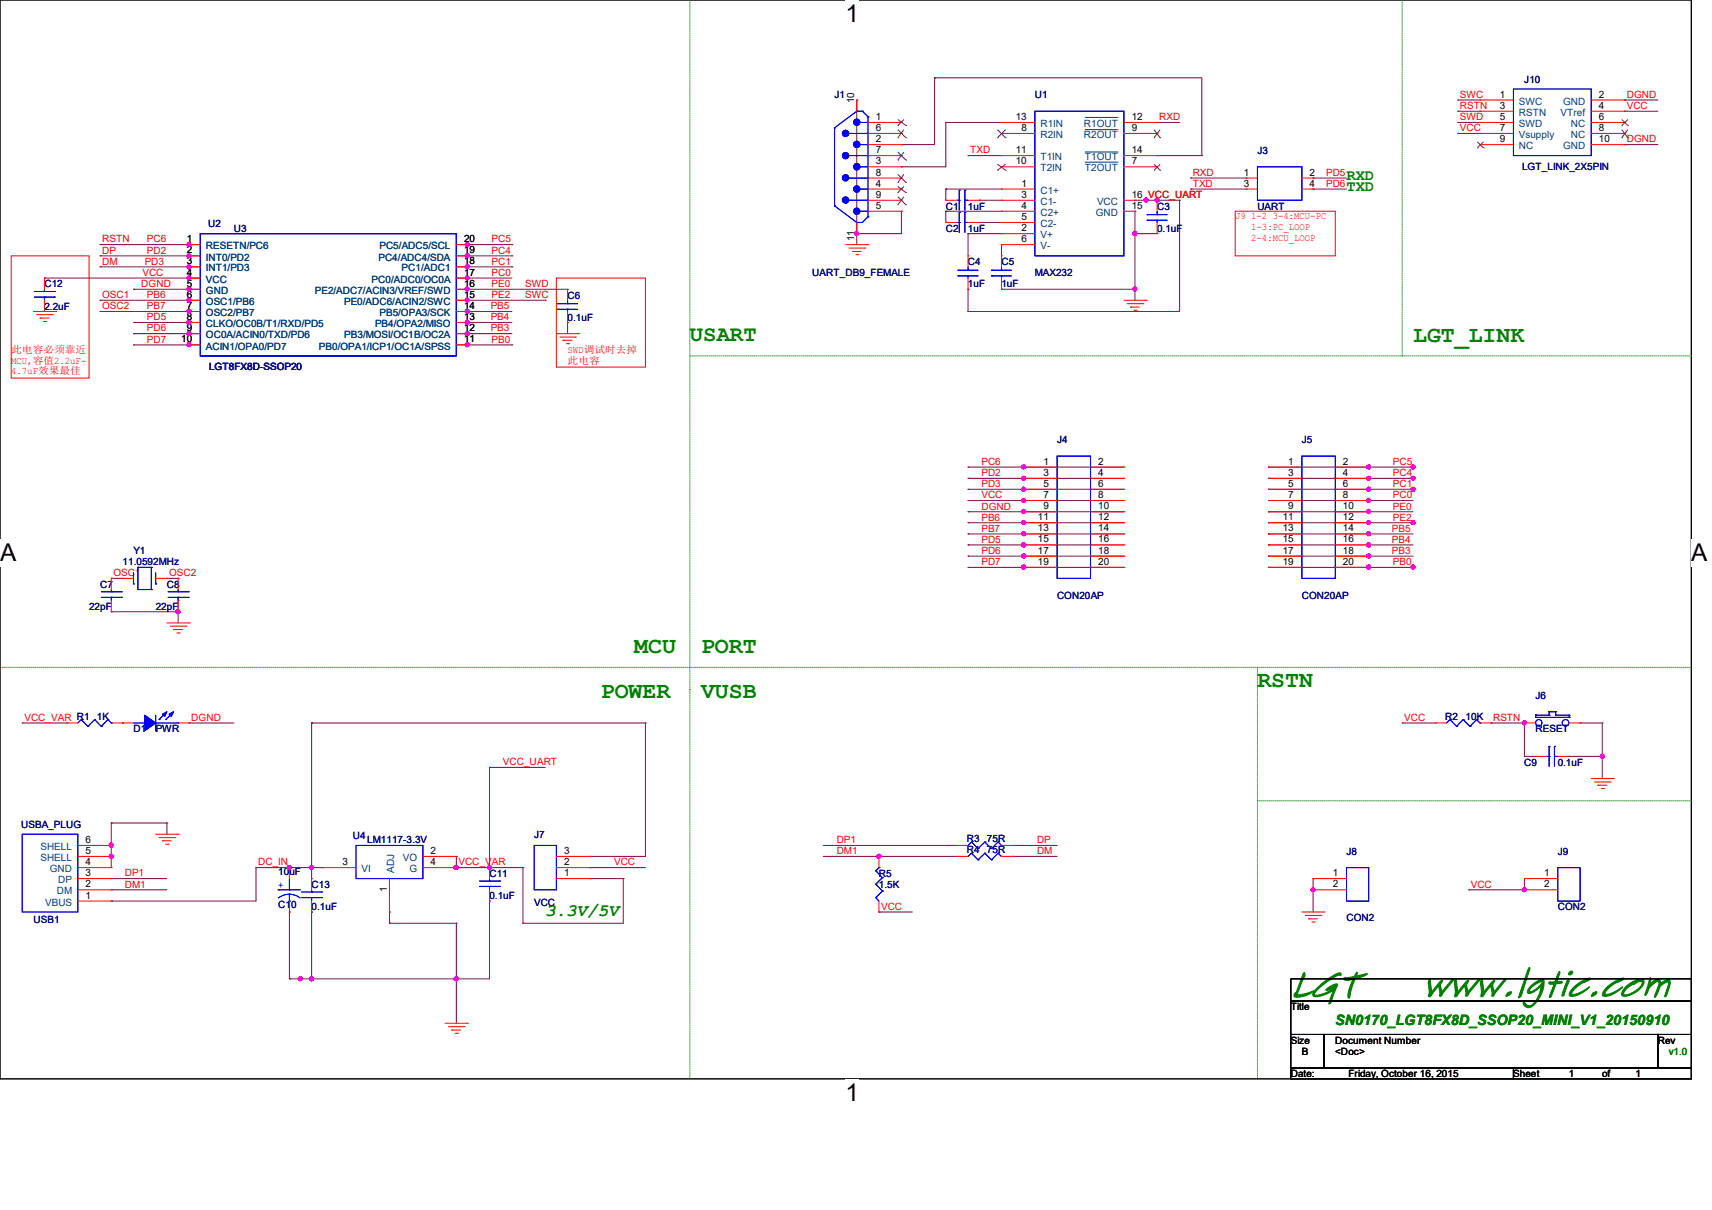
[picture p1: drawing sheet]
<svg xmlns="http://www.w3.org/2000/svg" width="297mm" height="210mm" viewBox="0 0 297 210" stroke-linecap="round" stroke-linejoin="round" font-family="sans-serif">
<path d="M0 0h293.4v187.2h-293.4z" fill="none" stroke="#000" stroke-width=".17"/>
<g fill="#fff">
<path d="M146.7 0h2.4v4.7h-2.4z"/>
<path d="M146.7 187.2h2.4v4.8h-2.4z"/>
<path d="M-.1 93.6h2.9v4.7h-2.9z"/>
<path d="M293.3 93.6h2.9v4.7h-2.9z"/>
</g>
<g fill="none" stroke="#008000" stroke-width=".17">
<path d="M119.7 0v187.2M243.2 0v61.8M119.7 61.8h173.7M243.2 61.8h.1M293.4 61.8h.1M0 115.8h293.4M119.7 119.7h.1M218.1 115.8h.1M218.1 115.8v71.4M293.4 115.8h.1M218.1 139h75.3M293.4 139h.1"/>
<path d="M119.7 187.2h.1M218.1 187.2h.1"/>
</g>
<g fill="none" stroke="#f00" stroke-width=".17">
<path d="M148.6 17.4h.1M148.6 17.4v1.9M256.8 17.4h.1M256.8 19.3h.1M256.8 17.4h5.8M256.8 19.3h5.8M276.1 17.4h5.8M276.1 19.3h5.8M281.9 17.4h.1M281.9 19.3h.1M148.6 38.6v2M150.6 21.3h5.8"/>
<path d="M150.6 23.2h5.8M150.6 25.1h5.8M150.6 34.8h5.8M150.6 29h5.8M150.6 32.8h5.8M150.6 36.7h5.8M150.6 27h5.8M150.6 30.9h5.8M156.4 21.3h.1M156.4 25.1h.1M156.4 29h.1M156.4 32.8h.1"/>
<path d="M156.4 36.7h.1M156.4 23.2h.1M156.4 27h.1M156.4 30.9h.1M156.4 34.8h.1M164.1 38.6h.1M164.1 34.8h.1M164.1 38.6h1.9M164.1 34.8h1.9M167.9 38.6h2M167.9 34.8h2M169.9 38.6h.1"/>
<path d="M169.9 34.8h.1M173.7 32.8h.1M173.7 34.8h.1M173.7 36.7h.1M173.7 38.6h.1M173.7 27h.1M173.7 29h.1M173.7 21.3h.1M173.7 23.2h.1M173.7 21.3h5.8M173.7 23.2h5.8M173.7 38.6h5.8"/>
<path d="M173.7 34.8h5.8M173.7 29h5.8M173.7 32.8h5.8M173.7 36.7h5.8M173.7 27h5.8M195 21.3h5.7M195 23.2h5.7M195 34.8h1.9M195 29h5.7M195 36.7h1.9M195 27h5.7M196.9 34.8h.1"/>
<path d="M196.9 36.7h.1M200.7 34.8h.1M200.7 21.3h.1M200.7 23.2h.1M200.7 27h.1M200.7 29h.1M200.7 34.8v1.9M200.7 38.6v2M214.3 36.7h17.3v7.7h-17.3zM216.2 30.9h.1M216.2 32.8h.1M216.2 32.8h1.9"/>
<path d="M216.2 30.9h1.9M225.8 32.8h2M225.8 30.9h2M227.8 30.9h.1M227.8 32.8h.1M256.8 21.3h.1M256.8 23.2h.1M256.8 25.1h.1M256.8 21.3h5.8M256.8 23.2h5.8M256.8 25.1h5.8M276.1 21.3h5.8"/>
<path d="M276.1 23.2h5.8M276.1 25.1h5.8M281.9 21.3h.1M281.9 23.2h.1M281.9 25.1h.1M1.9 44.4h13.6v21.2h-13.6zM5.8 54.1h3.9M6.3 54.6h2.8M6.9 55.2h.1M6.9 55.2h1.6M7.5 55.8h.4M7.7 48.3h.1"/>
<path d="M7.7 54.1h.1M7.7 48.3v1.9M7.7 52.1v2M7.9 55.8h.1M9.1 54.6h.1M9.7 54.1h.1M32.8 42.5h.1M32.8 44.4h.1M32.8 46.3h.1M32.8 48.3h.1M32.8 50.2h.1M32.8 52.1h.1"/>
<path d="M32.8 54.1h.1M32.8 56h.1M32.8 57.9h.1M32.8 59.9h.1M32.8 42.5h2M32.8 52.1h2M32.8 54.1h2M32.8 57.9h2M32.8 44.4h2M32.8 46.3h2M32.8 48.3h2M32.8 50.2h2"/>
<path d="M32.8 56h2M32.8 59.9h2M79.2 42.5h1.9M79.2 52.1h1.9M79.2 54.1h1.9M79.2 57.9h1.9M79.2 44.4h1.9M79.2 46.3h1.9M79.2 48.3h1.9M79.2 50.2h1.9M79.2 56h1.9M79.2 59.9h1.9"/>
<path d="M81.1 59.9h.1M81.1 57.9h.1M81.1 56h.1M81.1 54.1h.1M81.1 52.1h.1M81.1 50.2h.1M81.1 48.3h.1M81.1 46.3h.1M81.1 44.4h.1M81.1 42.5h.1M96.5 48.3h15.5v15.4h-15.5zM96.5 57.9h3.9"/>
<path d="M97.1 58.5h2.7M97.7 59.1h.1M97.7 59.1h1.5M98.3 59.6h.3M98.5 56h.1M98.5 50.2h.1M98.5 50.2v1.9M98.5 54.1v1.9M98.6 59.6h.1M99.8 58.5h.1M100.4 57.9h.1M146.7 42.5h3.9"/>
<path d="M147.3 43.1h2.7M147.9 43.6h.1M147.9 43.6h1.5M148.5 44.2h.3M148.6 40.6h.1M148.8 44.2h.1M150 43.1h.1M150.6 42.5h.1M167.9 50.2h.1M167.9 44.4h.1M167.9 44.4v1.9M167.9 48.3v1.9"/>
<path d="M173.7 40.6h.1M173.7 42.5h.1M173.7 50.2h.1M173.7 44.4h.1M173.7 42.5h5.8M173.7 40.6h5.8M173.7 44.4v1.9M173.7 48.3v1.9M195 52.1h3.8M195.5 52.7h2.7M196.1 53.3h.1M196.1 53.3h1.6"/>
<path d="M196.7 53.8h.4M197.1 53.8h.1M198.2 52.7h.1M198.8 52.1h.1M200.7 40.6h.1M177.6 81.1h.1M177.6 83h.1M177.6 84.9h.1M177.6 86.9h.1M177.6 88.8h.1M177.6 90.7h.1M177.6 92.7h.1"/>
<path d="M177.6 94.6h.1M177.6 96.5h.1M177.6 98.5h.1M177.6 81.1h5.8M177.6 83h5.8M177.6 84.9h5.8M177.6 86.9h5.8M177.6 88.8h5.8M177.6 90.7h5.8M177.6 92.7h5.8M177.6 94.6h5.8M177.6 96.5h5.8"/>
<path d="M177.6 98.5h5.8M189.2 81.1h5.8M189.2 83h5.8M189.2 84.9h5.8M189.2 86.9h5.8M189.2 88.8h5.8M189.2 90.7h5.8M189.2 92.7h5.8M189.2 94.6h5.8M189.2 96.5h5.8M189.2 98.5h5.8M195 81.1h.1"/>
<path d="M195 83h.1M195 84.9h.1M195 86.9h.1M195 88.8h.1M195 90.7h.1M195 92.7h.1M195 94.6h.1M195 96.5h.1M195 98.5h.1M220 81.1h.1M220 83h.1M220 84.9h.1"/>
<path d="M220 86.9h.1M220 88.8h.1M220 90.7h.1M220 92.7h.1M220 94.6h.1M220 96.5h.1M220 98.5h.1M220 81.1h5.8M220 83h5.8M220 84.9h5.8M220 86.9h5.8M220 88.8h5.8"/>
<path d="M220 90.7h5.8M220 92.7h5.8M220 94.6h5.8M220 96.5h5.8M220 98.5h5.8M231.6 81.1h5.8M231.6 83h5.8M231.6 84.9h5.8M231.6 86.9h5.8M231.6 88.8h5.8M231.6 90.7h5.8M231.6 92.7h5.8"/>
<path d="M231.6 94.6h5.8M231.6 96.5h5.8M231.6 98.5h5.8M237.4 81.1h.1M237.4 83h.1M237.4 84.9h.1M237.4 86.9h.1M237.4 88.8h.1M237.4 90.7h.1M237.4 92.7h.1M237.4 94.6h.1M237.4 96.5h.1"/>
<path d="M237.4 98.5h.1M19.3 100.4h.1M19.3 106.2h.1M19.3 100.4v1.9M19.3 104.2v2M21.3 100.4h.1M21.3 100.4h1.9M27 100.4h2M29 100.4h.1M29 108.1h3.8M29.5 108.7h2.8M30.1 109.3h.1"/>
<path d="M30.1 109.3h1.6M30.7 109.9h.4M30.9 100.4h.1M30.9 106.2h.1M30.9 100.4v1.9M30.9 104.2v2M31.1 109.9h.1M32.3 108.7h.1M32.8 108.1h.1M11.6 125.5h.1M11.6 125.5h1.9M19.3 125.5h3.9"/>
<path d="M21.3 125.5h.1M30.9 125.5h1.9M32.8 125.5h.1M249 125.5h.1M249 125.5h2M256.8 125.5h1.9M258.7 125.5h.1M264.5 125.5h.1M264.5 125.5h1.9M266.4 131.3h.1M266.4 131.3h1.9M270.3 131.3h1.9"/>
<path d="M272.2 131.3h.1M272.2 125.5h1.9M274.1 125.5h.1M276.1 135.1h3.8M276.6 135.7h2.7M277.2 136.3h.1M277.2 136.3h1.6M277.8 136.9h.4M278.2 136.9h.1M279.3 135.7h.1M279.9 135.1h.1M13.5 152.5h5.8"/>
<path d="M13.5 154.4h5.8M13.5 146.7h5.8M13.5 148.6h5.8M13.5 150.6h5.8M13.5 156.4h5.8M19.3 156.4h.1M19.3 154.4h.1M19.3 152.5h.1M19.3 150.6h.1M19.3 148.6h.1M19.3 146.7h.1M27 144.8h3.9"/>
<path d="M27.6 145.4h2.7M28.2 145.9h.1M28.2 145.9h1.5M28.7 146.5h.5M29.2 146.5h.1M30.3 145.4h.1M30.9 144.8h.1M50.2 150.6h.1M50.2 158.3h.1M50.2 150.6v1.9M50.2 156.4v1.9M54.1 152.5h.1"/>
<path d="M54.1 158.3h.1M54.1 152.5v1.9M54.1 156.4v1.9M56 150.6h.1M56 150.6h5.8M67.6 158.3h.1M67.6 152.5v5.8M73.4 148.6h5.8M73.4 150.6h5.8M79.2 148.6h.1M79.2 150.6h.1M84.9 150.6h.1"/>
<path d="M84.9 156.4h.1M84.9 150.6v1.9M84.9 154.4v2M96.5 152.5h5.8M96.5 148.6h5.8M96.5 150.6h5.8M102.3 152.5h.1M102.3 150.6h.1M102.3 148.6h.1M152.5 158.3h.1M152.5 148.6h.1M152.5 148.6v2"/>
<path d="M152.5 156.4v1.9M166 146.7h.1M166 148.6h.1M166 146.7h1.9M166 148.6h1.9M173.7 146.7h2M173.7 148.6h2M175.7 146.7h.1M175.7 148.6h.1M225.8 158.3h3.9M226.4 158.9h2.8M227 159.5h.1"/>
<path d="M227 159.5h1.6M227.8 152.5h.1M227.8 154.4h.1M227.8 152.5h5.8M227.8 154.4h5.8M229.2 158.9h.1M229.7 158.3h.1M264.5 152.5h.1M264.5 154.4h.1M264.5 152.5h5.8M264.5 154.4h5.8M77.2 177.6h3.9"/>
<path d="M77.8 178.2h2.7M78.4 178.8h.1M78.4 178.8h1.5M79 179.3h.3M79.3 179.3h.1M80.5 178.2h.1M81.1 177.6h.1M227.6 160h.4M228 160h.1"/>
</g>
<g fill="none" stroke="#800040" stroke-width=".17">
<path d="M148.6 17.4h.1M148.6 17.4v25.1M162.1 13.5h.1M162.1 13.5v11.6h-5.7M162.1 13.5h46.4v13.5M252.9 17.4h.1M252.9 19.3h.1M252.9 17.4h3.9M252.9 19.3h3.9M281.9 17.4h.1M281.9 19.3h.1M281.9 17.4h5.7"/>
<path d="M281.9 19.3h5.7M156.4 29h.1M156.4 25.1h.1M156.4 36.7h.1M156.4 36.7v3.9h-7.8M164.1 21.3h.1M164.1 36.7h.1M164.1 32.8h.1M164.1 21.3h9.6M164.1 32.8h9.6M164.1 21.3v7.7h-7.7M164.1 32.8v2"/>
<path d="M164.1 36.7v1.9M164.1 36.7h9.6M167.9 27h.1M167.9 27h5.8M169.9 38.6h.1M169.9 34.8h.1M169.9 38.6h3.8M169.9 34.8h3.8M196.9 36.7h.1M196.9 34.8h.1M196.9 36.7v15.4M196.9 34.8h7.7"/>
<path d="M198.8 34.8h.1M200.7 27h.1M200.7 21.3h.1M200.7 34.8h.1M200.7 21.3h3.9M200.7 27h7.8M204.6 34.8h.1M204.6 34.8v19.3h-36.7M206.5 30.9h.1M206.5 32.8h.1M206.5 32.8h9.7M206.5 30.9h9.7"/>
<path d="M208.5 27h.1M227.8 32.8h.1M227.8 30.9h.1M227.8 32.8h5.8M227.8 30.9h5.8M252.9 21.3h.1M252.9 23.2h.1M252.9 21.3h3.9M252.9 23.2h3.9M281.9 25.1h.1M281.9 25.1h5.7M7.7 48.3h.1"/>
<path d="M7.7 48.3h25.1M17.4 52.1h.1M17.4 46.3h.1M17.4 44.4h.1M17.4 42.5h.1M17.4 54.1h.1M17.4 54.1h15.4M17.4 52.1h15.4M17.4 46.3h15.4M17.4 44.4h15.4M17.4 42.5h15.4M23.2 50.2h.1"/>
<path d="M23.2 56h.1M23.2 59.9h.1M23.2 57.9h.1M23.2 50.2h9.6M23.2 56h9.6M23.2 57.9h9.6M23.2 59.9h9.6M81.1 48.3h.1M81.1 50.2h.1M81.1 54.1h.1M81.1 56h.1M81.1 57.9h.1"/>
<path d="M81.1 50.2h17.4M81.1 54.1h7.7M81.1 48.3h7.7M81.1 52.1h13.5M81.1 56h7.7M81.1 57.9h7.7M81.1 46.3h7.7M81.1 44.4h7.7M81.1 59.9h7.7M81.1 42.5h7.7M88.8 44.4h.1M88.8 59.9h.1"/>
<path d="M88.8 42.5h.1M88.8 46.3h.1M94.6 52.1h.1M98.5 56h.1M98.5 56v1.9M148.6 40.6h.1M167.9 54.1h.1M167.9 40.6h.1M167.9 50.2h.1M167.9 40.6h5.8M167.9 40.6v3.8M167.9 50.2v3.9"/>
<path d="M173.7 42.5h.1M173.7 50.2h.1M173.7 42.5v1.9M173.7 50.2h23.2M196.9 50.2h.1M196.9 40.6h.1M196.9 40.6h3.8M167.9 81.1h.1M167.9 83h.1M167.9 84.9h.1M167.9 86.9h.1M167.9 88.8h.1"/>
<path d="M167.9 90.7h.1M167.9 92.7h.1M167.9 94.6h.1M167.9 96.5h.1M167.9 98.5h.1M167.9 81.1h27.1M167.9 83h27.1M167.9 84.9h27.1M167.9 86.9h27.1M167.9 88.8h27.1M167.9 90.7h27.1M167.9 92.7h27.1"/>
<path d="M167.9 94.6h27.1M167.9 96.5h27.1M167.9 98.5h27.1M177.6 81.1h.1M177.6 83h.1M177.6 84.9h.1M177.6 86.9h.1M177.6 88.8h.1M177.6 90.7h.1M177.6 92.7h.1M177.6 94.6h.1M177.6 96.5h.1"/>
<path d="M177.6 98.5h.1M220 86.9h.1M220 88.8h.1M220 92.7h.1M220 94.6h.1M220 96.5h.1M220 81.1h.1M220 98.5h.1M220 83h.1M220 84.9h.1M220 90.7h.1M220 81.1h25.2"/>
<path d="M220 83h25.2M220 84.9h25.2M220 86.9h25.2M220 88.8h25.2M220 90.7h25.2M220 92.7h25.2M220 94.6h25.2M220 96.5h25.2M220 98.5h25.2M237.4 81.1h.1M237.4 83h.1M237.4 84.9h.1"/>
<path d="M237.4 90.7h.1M237.4 98.5h.1M237.4 86.9h.1M237.4 88.8h.1M237.4 92.7h.1M237.4 94.6h.1M237.4 96.5h.1M19.3 106.2h.1M19.3 100.4h2M19.3 106.2h11.6M21.3 100.4h.1M29 100.4h1.9"/>
<path d="M30.9 104.2h.1M30.9 106.2h.1M30.9 100.4h.1M30.9 104.2v3.9M3.9 125.5h.1M3.9 125.5h7.7M32.8 125.5h.1M32.8 125.5h7.8M54.1 125.5h.1M54.1 125.5v27M54.1 125.5h57.9M84.9 133.2h.1"/>
<path d="M84.9 133.2v17.4M84.9 133.2h9.7M112 125.5h.1M112 125.5v23.1h-9.7M243.2 125.5h.1M243.2 125.5h5.8M258.7 125.5h.1M258.7 125.5h5.8M264.5 125.5h.1M264.5 125.5v5.8h1.9M266.4 131.3h.1M272.2 131.3h.1"/>
<path d="M272.2 131.3h5.8M274.1 125.5h.1M274.1 125.5h3.9M278 125.5h.1M278 131.3h.1M278 125.5v9.6M19.3 142.8h.1M19.3 146.7h.1M19.3 148.6h.1M19.3 154.4h.1M19.3 152.5h.1M19.3 156.4h.1"/>
<path d="M19.3 154.4h9.7M19.3 142.8h9.7M19.3 152.5h9.7M19.3 142.8v7.8M29 142.8h.1M29 142.8v2M44.4 150.6h.1M44.4 150.6h11.6M44.4 150.6v5.8h-25.1M50.2 150.6h.1M50.2 158.3h.1M50.2 158.3v11.6"/>
<path d="M54.1 158.3h.1M54.1 150.6h.1M54.1 158.3v11.6M56 150.6h.1M67.6 158.3h.1M67.6 158.3v1.9M79.2 150.6h.1M79.2 148.6h.1M79.2 148.6v2M79.2 150.6h11.5M84.9 156.4h.1M84.9 150.6h.1"/>
<path d="M84.9 156.4v13.5h-34.7M90.7 150.6h.1M90.7 150.6v9.6M102.3 148.6h.1M102.3 152.5h.1M102.3 150.6h.1M102.3 152.5h5.8M102.3 150.6h9.7M108.1 152.5h.1M108.1 152.5v7.7h-17.4M142.8 146.7h.1M142.8 148.6h.1"/>
<path d="M142.8 148.6h23.2M142.8 146.7h23.2M152.5 158.3h.1M152.5 148.6h.1M152.5 158.3h5.8M175.7 146.7h.1M175.7 148.6h.1M175.7 148.6h7.7M175.7 146.7h7.7M227.8 154.4h.1M227.8 152.5h.1M227.8 152.5v5.8"/>
<path d="M254.8 154.4h.1M264.5 152.5h.1M264.5 152.5v1.9h-9.7M50.2 169.9h.1M52.1 169.9h.1M54.1 169.9h.1M67.6 160.2h.1M67.6 160.2h11.6M79.2 169.9h.1M79.2 160.2h.1M79.2 160.2v17.4M90.7 160.2h.1"/>
</g>
<g fill="#f0f" stroke="#f0f" stroke-width=".17">
<circle cx="227.8" cy="154.4" r=".36"/>
<circle cx="264.4" cy="154.4" r=".36"/>
<circle cx="30.9" cy="106.2" r=".37"/>
<circle cx="79.1" cy="150.6" r=".37"/>
<circle cx="19.3" cy="146.7" r=".37"/>
<circle cx="19.3" cy="148.6" r=".36"/>
<circle cx="196.9" cy="50.2" r=".37"/>
<circle cx="196.9" cy="40.5" r=".37"/>
<circle cx="200.8" cy="34.7" r=".37"/>
<circle cx="198.8" cy="34.7" r=".36"/>
<circle cx="148.6" cy="40.5" r=".37"/>
<circle cx="79.1" cy="169.9" r=".37"/>
<circle cx="54" cy="169.9" r=".36"/>
<circle cx="152.5" cy="148.6" r=".37"/>
<circle cx="54" cy="150.6" r=".36"/>
<circle cx="50.2" cy="150.6" r=".37"/>
<circle cx="84.9" cy="150.6" r=".37"/>
<circle cx="264.4" cy="125.5" r=".36"/>
<circle cx="278" cy="131.3" r=".37"/>
<circle cx="52.1" cy="169.9" r=".36"/>
<circle cx="81" cy="48.2" r=".36"/>
<circle cx="81" cy="50.2" r=".37"/>
<circle cx="81" cy="52.1" r=".36"/>
<circle cx="81" cy="54" r=".36"/>
<circle cx="81" cy="56" r=".37"/>
<circle cx="81" cy="57.9" r=".36"/>
<circle cx="177.6" cy="81" r=".36"/>
<circle cx="177.6" cy="83" r=".36"/>
<circle cx="177.6" cy="84.9" r=".37"/>
<circle cx="177.6" cy="86.8" r=".36"/>
<circle cx="177.6" cy="88.8" r=".37"/>
<circle cx="177.6" cy="90.7" r=".36"/>
<circle cx="177.6" cy="92.6" r=".36"/>
<circle cx="177.6" cy="94.6" r=".37"/>
<circle cx="177.6" cy="96.5" r=".36"/>
<circle cx="177.6" cy="98.4" r=".37"/>
<circle cx="245.1" cy="81" r=".36"/>
<circle cx="237.4" cy="81" r=".36"/>
<circle cx="245.1" cy="83" r=".36"/>
<circle cx="237.4" cy="83" r=".36"/>
<circle cx="245.1" cy="84.9" r=".37"/>
<circle cx="237.4" cy="84.9" r=".37"/>
<circle cx="245.1" cy="90.7" r=".36"/>
<circle cx="237.4" cy="90.7" r=".36"/>
<circle cx="245.1" cy="98.4" r=".37"/>
<circle cx="237.4" cy="98.4" r=".37"/>
<circle cx="32.8" cy="50.2" r=".37"/>
<circle cx="32.8" cy="56" r=".37"/>
<circle cx="32.8" cy="52.1" r=".36"/>
<circle cx="32.8" cy="48.2" r=".36"/>
<circle cx="32.8" cy="46.3" r=".37"/>
<circle cx="32.8" cy="44.4" r=".36"/>
<circle cx="32.8" cy="59.8" r=".37"/>
<circle cx="32.8" cy="42.4" r=".36"/>
<circle cx="32.8" cy="57.9" r=".36"/>
<circle cx="32.8" cy="54" r=".36"/>
<circle cx="81" cy="44.4" r=".36"/>
<circle cx="81" cy="59.8" r=".37"/>
<circle cx="81" cy="42.4" r=".36"/>
<circle cx="81" cy="46.3" r=".37"/>
<circle cx="237.4" cy="86.8" r=".36"/>
<circle cx="237.4" cy="88.8" r=".37"/>
<circle cx="237.4" cy="92.6" r=".36"/>
<circle cx="237.4" cy="94.6" r=".37"/>
<circle cx="237.4" cy="96.5" r=".36"/>
</g>
<path d="M223.9 169.9h69.5v3.8h-69.5zM223.9 173.7h69.5v5.8h-69.5zM223.9 179.5h5.8v5.8h-5.8zM229.7 179.5h57.9v5.8h-57.9zM287.6 179.5h5.8v5.8h-5.8zM223.9 185.3h38.7v1.9h-38.7zM262.6 185.3h30.8v1.9h-30.8z" fill="none" stroke="#000" stroke-width=".17"/>
<g fill="none" stroke="#00f" stroke-width=".17">
<path d="M148.6 19.3h.1M148.6 19.3h1M148.6 19.3l-3.8 2.9M149.6 19.3h.1M149.6 19.3l1 1M179.5 19.3h15.5v25.1h-15.5zM262.6 15.5h13.5v11.5h-13.5zM144.8 22.2h.1M144.8 35.7h.1M144.8 22.2v13.5M144.8 35.7l3.8 2.9M146.5 27h.1"/>
<path d="M146.5 27h4.1M146.7 23.2h.1M146.7 30.9h.1M146.7 34.8h.1M146.7 34.8h3.9M146.7 23.2h3.9M146.7 30.9h3.9M148.5 32.8h.1M148.5 32.8h2.1M148.6 38.6h.1M148.6 21.3h.1M148.6 25.1h.1"/>
<path d="M148.6 29h.1M148.6 36.7h.1M148.6 21.3h2M148.6 25.1h2M148.6 29h2M148.6 36.7h2M150.4 23.2h.1M150.6 37.6h.1M150.6 20.3h.1M150.6 37.6l-1 1h-1M150.6 20.3v17.3M166 38.6h.4"/>
<path d="M166 34.8h.4M166.4 38.6h.1M166.4 36.9h.1M166.4 34.8h.1M166.4 33h.1M166.4 33v3.5M166.4 36.9v3.4M167.4 36.9h.1M167.4 38.6h.1M167.4 33h.1M167.4 34.8h.1M167.4 38.6h.5"/>
<path d="M167.4 33v3.5M167.4 36.9v3.4M167.4 34.8h.5M199 37.3h.1M199 38.2h.1M199 37.3h3.5M199 38.2h3.5M200.7 38.2h.1M200.7 37.3h.1M200.7 36.7v.6M200.7 38.2v.4M218.1 29h7.7v5.8h-7.7z"/>
<path d="M6 51.6h3.4M6 50.6h3.4M7.7 50.6h.1M7.7 51.6h.1M7.7 50.2v.4M7.7 51.6v.5M9.4 51.6h.1M9.4 50.6h.1M34.8 40.6h44.4v21.2h-44.4zM96.7 52.7h.1M96.7 53.7h.1M96.7 52.7h3.5"/>
<path d="M96.7 53.7h3.5M98.5 53.7h.1M98.5 52.7h.1M98.5 52.1v.6M98.5 53.7v.4M166.2 46.9h.1M166.2 47.9h.1M166.2 46.9h3.5M166.2 47.9h3.5M167.9 47.9h.1M167.9 46.9h.1M167.9 46.3v.6"/>
<path d="M167.9 47.9v.4M172 46.9h.1M172 47.9h.1M172 46.9h3.5M172 47.9h3.5M173.7 47.9h.1M173.7 46.9h.1M173.7 46.3v.6M173.7 47.9v.4M183.4 79.2h5.8v21.2h-5.8zM225.8 79.2h5.8v21.2h-5.8zM23.2 99.4v1.9"/>
<path d="M23.9 98.5h.1M23.9 98.5v3.8M23.9 98.5h2.3M26.2 98.5h.1M26.2 98.5v3.8M27 99.4v1.9M17.6 103.7h3.4M17.6 102.7h3.4M19.3 102.7h.1M19.3 103.7h.1M19.3 102.3v.4M19.3 103.7v.5"/>
<path d="M21 103.7h.1M21 102.7h.1M23.2 101.3h.1M23.9 102.3h.1M23.9 102.3h2.3M26.2 102.3h.1M27 101.3h.1M29.2 103.7h3.4M29.2 102.7h3.4M30.9 102.7h.1M30.9 103.7h.1M30.9 102.3v.4"/>
<path d="M30.9 103.7v.5M32.6 103.7h.1M32.6 102.7h.1M14.1 124.9h.1M14.1 124.9l-.6 .6M14.1 124.9l1.1 1.2M15.2 126.1h.1M16.4 124.9h.1M16.4 124.9l-1.2 1.2M16.4 124.9l1.2 1.2M17.6 126.1h.1M18.7 124.9h.1"/>
<path d="M18.7 124.9l-1.1 1.2M18.7 124.9l.6 .6M19.3 125.5h.1M23.2 125.5h1.9M25.1 125.5h.1M27 126.8h.1M27 124.1v2.7M27 125.5h3.9M27.6 124.9h.1M28.7 124.9h.1M28.7 123.7l-1.1 1.2M29.9 123.7l-1.2 1.2"/>
<path d="M30.9 125.5h.1M251.5 124.9h.1M251.5 124.9l-.5 .6M251.5 124.9l1.2 1.2M252.7 126.1h.1M253.8 124.9h.1M253.8 124.9l-1.1 1.2M253.8 124.9l1.2 1.2M255 126.1h.1M256.2 124.9h.1M256.2 124.9l-1.2 1.2M256.2 124.9l.6 .6"/>
<path d="M256.8 125.5h.1M266.4 124.1h.1M266.4 124.1v.4h5.8M266.4 124.1h2.3M268.3 131.3h.4M268.7 131.3h.1M268.7 129.5h.1M268.7 123.5h.1M268.7 124.1h.1M268.7 123.5v.6M268.7 129.5v3.5M268.7 123.5h1.2"/>
<path d="M269.7 129.5h.1M269.7 131.3h.1M269.7 131.3h.6M269.7 129.5v3.5M269.9 124.1h.1M269.9 123.5h.1M269.9 124.1h2.3M269.9 123.5v.6M272.2 124.5h.1M272.2 124.1h.1M272.2 124.1v.4M3.9 144.8h9.6v13.5h-9.6z"/>
<path d="M48.3 154.4h.1M48.3 154.4h3.8M50.2 156.4h.1M50.2 154.4h.1M50.2 155.2l-.8 .1-1.1 .5M50.2 155.2l1.2 .2 .7 .4M50.2 152.5v1.9M50.2 155.2v1.2M52.3 155.8h3.5M52.3 154.8h3.5M54.1 154.8h.1M54.1 155.8h.1"/>
<path d="M54.1 154.4v.4M54.1 155.8v.6M55.8 155.8h.1M55.8 154.8h.1M61.8 146.7h11.6v5.8h-11.6zM83.2 153.8h3.5M83.2 152.9h3.5M84.9 152.9h.1M84.9 153.8h.1M84.9 152.5v.4M84.9 153.8v.6M86.7 153.8h.1"/>
<path d="M86.7 152.9h.1M92.7 146.7h3.8v7.7h-3.8zM151.9 155.8h.1M151.9 153.5h.1M151.9 151.1h.1M151.9 155.8l.6 .6M151.9 153.5l1.2 1.1M151.9 151.1l1.2 1.2M152.5 150.6h.1M152.5 150.6l-.6 .5M153.1 154.6h.1M153.1 152.3h.1"/>
<path d="M153.1 154.6l-1.2 1.2M153.1 152.3l-1.2 1.2M168.5 146.1h.1M168.5 148.1h.1M168.5 146.1l-.6 .6M168.5 146.1l1.2 1.2M168.5 148.1l-.6 .5M168.5 148.1l1.2 1.1M169.7 147.3h.1M169.7 149.2h.1M170.9 146.1h.1M170.9 148.1h.1"/>
<path d="M170.9 146.1l-1.2 1.2M170.9 146.1l1.1 1.2M170.9 148.1l-1.2 1.1M170.9 148.1l1.1 1.1M172 147.3h.1M172 149.2h.1M173.1 146.1h.1M173.1 148.1h.1M173.1 146.1l-1.1 1.2M173.1 146.1l.6 .6M173.1 148.1l-1.1 1.1M173.1 148.1l.6 .5"/>
<path d="M173.7 146.7h.1M173.7 148.6h.1M233.6 150.6h3.8v5.8h-3.8zM270.3 150.6h3.8v5.8h-3.8z"/>
<circle cx="266.9" cy="125.5" r=".56"/>
<circle cx="271.6" cy="125.5" r=".57"/>
</g>
<g fill="#00f" stroke="#00f" stroke-width=".17">
<path d="M25.1 124.1l1.9 1.4-1.9 1.3z" fill-rule="evenodd"/>
<path d="M29.3 124l.8-.5-.4 .8z" fill-rule="evenodd"/>
<path d="M28.2 124l.8-.5-.4 .8z" fill-rule="evenodd"/>
<path d="M25.1 124.1l1.9 1.4-1.9 1.3z" fill-rule="evenodd"/>
<path d="M29.3 124l.8-.5-.4 .8z" fill-rule="evenodd"/>
<path d="M28.2 124l.8-.5-.4 .8z" fill-rule="evenodd"/>
<circle cx="148.6" cy="21.2" r=".55"/>
<circle cx="146.7" cy="23.2" r=".55"/>
<circle cx="148.6" cy="25.1" r=".55"/>
<circle cx="146.7" cy="27" r=".55"/>
<circle cx="146.7" cy="30.9" r=".55"/>
<circle cx="148.6" cy="36.7" r=".55"/>
<circle cx="146.7" cy="34.7" r=".55"/>
<circle cx="148.6" cy="32.8" r=".55"/>
<circle cx="148.6" cy="28.9" r=".56"/>
</g>
<g fill="none" stroke="#804000" stroke-width=".17">
<path d="M155.8 21.8h.1M155.8 33.4h.1M155.8 23.9h.1M155.8 27.8h.1M155.8 31.7h.1M155.8 35.6h.1M155.8 20.7l1.4 1.1M155.8 32.4l1.4 1M155.8 22.5l1.4 1.4M155.8 26.4l1.4 1.4M155.8 30.3l1.4 1.4M155.8 34.1l1.4 1.5"/>
<path d="M156.8 20.7l-1 1.1M156.8 32.4l-1 1M156.8 22.5l-1 1.4M156.8 26.4l-1 1.4M156.8 30.3l-1 1.4M156.8 34.1l-1 1.5M157.2 21.8h.1M157.2 33.4h.1M157.2 23.9h.1M157.2 27.8h.1M157.2 31.7h.1M157.2 35.6h.1"/>
<path d="M173 29.6h.1M173 23.9h.1M173 28.5l1.4 1.1M173 22.5l1.4 1.4M174.4 29.6h.1M174.4 23.9h.1M174.4 28.5l-1.4 1.1M174.4 22.5l-1.4 1.4M200.2 23.9h.1M200.2 29.6h.1M200.2 22.5l1.1 1.4M200.2 28.5l1.1 1.1"/>
<path d="M201.3 23.9h.1M201.3 29.6h.1M201.3 22.5l-1.1 1.4M201.3 28.5l-1.1 1.1M256.3 25.7h.1M256.3 24.6l1.1 1.1M257.4 25.7h.1M257.4 24.6l-1.1 1.1M281.3 21.8h.1M281.3 23.9h.1M281.3 20.7l1.1 1.1M281.3 22.5l1.1 1.4"/>
<path d="M282.4 21.8h.1M282.4 23.9h.1M282.4 20.7l-1.1 1.1M282.4 22.5l-1.1 1.4"/>
</g>
<path d="M188.2 20.4h5.7M188.2 22.5h5.7M188.2 26.4h5.7M188.2 28.1h5.7M193.9 20.4h.1M193.9 22.5h.1M193.9 26.4h.1M193.9 28.1h.1" fill="none" stroke="#004080" stroke-width=".17"/>
<g font-size="6.5" fill="#008000">
<text x="223.9" y="172.8">LGT</text>
<text x="246.8" y="172.8">www.lgtic.com</text>
</g>
<g font-size="4.2">
<text x="146.7" y="3.8">1</text>
<text x="0" y="97.4">A</text>
<text x="293.4" y="97.4">A</text>
<text x="146.7" y="191.1">1</text>
</g>
<g font-size="4" fill="#008000">
<text x="245.1" y="59.4">LGT_LINK</text>
<text x="110" y="113.4">MCU</text>
<text x="121.6" y="113.4">PORT</text>
<text x="218.1" y="119.2">RSTN</text>
<text x="104.2" y="121.2">POWER</text>
<text x="121.6" y="121.2">VUSB</text>
</g>
<text font-size="3.9" fill="#008000" x="119.7" y="59.2">USART</text>
<text font-size="3" fill="#008000" x="94.6" y="159">3.3V/5V</text>
<g font-size="2.7" fill="#008000">
<text x="233.6" y="31.2">RXD</text>
<text x="233.6" y="33.1">TXD</text>
</g>
<text font-size="2.5" fill="#008000" x="231.6" y="178">SN0170_LGT8FX8D_SSOP20_MINI_V1_20150910</text>
<g font-size="1.7" fill="#000080">
<text x="144.8" y="17.1">J1</text>
<text x="179.5" y="17.1">U1</text>
<text x="264.4" y="14.4">J10</text>
<text x="218.1" y="26.7">J3</text>
<text x="264.1" y="29.4">LGT_LINK_2X5PIN</text>
<text x="36.1" y="39.5">U2</text>
<text x="40.6" y="40.2">U3</text>
<text x="164.1" y="40.2">C2</text>
<text x="164.1" y="36.4">C1</text>
<text x="167.9" y="40.2">1uF</text>
<text x="167.9" y="36.4">1uF</text>
<text x="200.7" y="36.4">C3</text>
<text x="200.7" y="40.2">0.1uF</text>
<text x="218.1" y="36.4">UART</text>
<text x="140.9" y="47.9">UART_DB9_FEMALE</text>
<text x="167.9" y="46">C4</text>
<text x="173.7" y="46">C5</text>
<text x="179.5" y="47.9">MAX232</text>
<text x="7.7" y="49.9">C12</text>
<text x="7.7" y="53.7">2.2uF</text>
<text x="98.5" y="51.8">C6</text>
<text x="167.9" y="49.9">1uF</text>
<text x="173.7" y="49.9">1uF</text>
<text x="98.5" y="55.7">0.1uF</text>
<text x="36.3" y="64.1">LGT8FX8D-SSOP20</text>
<text x="183.4" y="76.9">J4</text>
<text x="225.8" y="76.9">J5</text>
<text x="17.4" y="102">C7</text>
<text x="21.2" y="98.1">11.0592MHz</text>
<text x="23.2" y="96.2">Y1</text>
<text x="29" y="102">C8</text>
<text x="15.5" y="105.8">22pF</text>
<text x="27" y="105.8">22pF</text>
<text x="183.4" y="103.9">CON20AP</text>
<text x="225.8" y="103.9">CON20AP</text>
<text x="16.8" y="125">1K</text>
<text x="250.7" y="125">R2</text>
<text x="254.2" y="125">10K</text>
<text x="266.4" y="121.3">J6</text>
<text x="23.2" y="127.1">D1</text>
<text x="27" y="127.1">PWR</text>
<text x="266.4" y="127.1">RESET</text>
<text x="264.4" y="132.9">C9</text>
<text x="270.2" y="132.9">0.1uF</text>
<text x="3.7" y="143.7">USBA_PLUG</text>
<text x="61.2" y="145.6">U4</text>
<text x="63.7" y="146.4">LM1117-3.3V</text>
<text x="92.7" y="145.4">J7</text>
<text x="167.8" y="146.2">R3</text>
<text x="167.8" y="148.1">R4</text>
<text x="171.2" y="146.2">75R</text>
<text x="171.2" y="148.1">75R</text>
<text x="233.6" y="148.3">J8</text>
<text x="270.2" y="148.3">J9</text>
<text x="48.3" y="151.8">10uF</text>
<text x="54.1" y="154.1">C13</text>
<text x="84.9" y="152.2">C11</text>
<text x="152.5" y="152.2">R5</text>
<text x="152.5" y="154.1">1.5K</text>
<text x="5.8" y="160.3">USB1</text>
<text x="48.3" y="157.6">C10</text>
<text x="54.1" y="158">0.1uF</text>
<text x="84.9" y="156">0.1uF</text>
<text x="92.7" y="157.2">VCC</text>
<text x="233.6" y="159.9">CON2</text>
<text x="270.2" y="158">CON2</text>
</g>
<g font-size="1.7">
<text x="148.2" y="17.9" transform="rotate(-90 148.2 17.9)">10</text>
<text x="260.2" y="16.9">1</text>
<text x="277.4" y="16.9">2</text>
<text x="151.9" y="20.8">1</text>
<text x="151.9" y="22.7">6</text>
<text x="176.2" y="20.8">13</text>
<text x="177.2" y="22.7">8</text>
<text x="196.3" y="20.8">12</text>
<text x="196.3" y="22.7">9</text>
<text x="260.2" y="18.9">3</text>
<text x="260.2" y="20.8">5</text>
<text x="260.2" y="22.7">7</text>
<text x="277.4" y="18.9">4</text>
<text x="277.4" y="20.8">6</text>
<text x="277.4" y="22.7">8</text>
<text x="151.9" y="24.7">2</text>
<text x="151.9" y="28.5">3</text>
<text x="151.9" y="26.6">7</text>
<text x="176.2" y="26.6">11</text>
<text x="176.2" y="28.5">10</text>
<text x="196.3" y="26.6">14</text>
<text x="196.3" y="28.5">7</text>
<text x="260.2" y="24.7">9</text>
<text x="277.4" y="24.7">10</text>
<text x="151.9" y="32.4">4</text>
<text x="151.9" y="30.5">8</text>
<text x="151.9" y="34.3">9</text>
<text x="177.2" y="32.4">1</text>
<text x="177.2" y="34.3">3</text>
<text x="196.3" y="34.3">16 VCC_UART</text>
<text x="215.8" y="30.5">1</text>
<text x="215.8" y="32.4">3</text>
<text x="227.2" y="30.5">2</text>
<text x="227.2" y="32.4">4</text>
<text x="148.2" y="41.9" transform="rotate(-90 148.2 41.9)">11</text>
<text x="151.9" y="36.2">5</text>
<text x="177.2" y="36.2">4</text>
<text x="177.2" y="38.2">5</text>
<text x="177.2" y="40.1">2</text>
<text x="196.3" y="36.2">15</text>
<text x="32.4" y="42">1</text>
<text x="32.4" y="44">2</text>
<text x="32.4" y="45.9">3</text>
<text x="32.4" y="47.8">4</text>
<text x="80.5" y="47.8">17</text>
<text x="80.5" y="45.9">18</text>
<text x="80.5" y="44">19</text>
<text x="80.5" y="42">20</text>
<text x="177.2" y="42">6</text>
<text x="32.4" y="49.8">5</text>
<text x="32.4" y="51.7">6</text>
<text x="32.4" y="53.6">7</text>
<text x="80.5" y="53.6">14</text>
<text x="80.5" y="51.7">15</text>
<text x="80.5" y="49.8">16</text>
<text x="31.5" y="59.4">10</text>
<text x="32.4" y="55.5">8</text>
<text x="32.4" y="57.5">9</text>
<text x="80.5" y="59.4">11</text>
<text x="80.5" y="57.5">12</text>
<text x="80.5" y="55.5">13</text>
<text x="181" y="80.6">1</text>
<text x="181" y="82.6">3</text>
<text x="190.5" y="80.6">2</text>
<text x="190.5" y="82.6">4</text>
<text x="223.5" y="80.6">1</text>
<text x="223.5" y="82.6">3</text>
<text x="233" y="80.6">2</text>
<text x="233" y="82.6">4</text>
<text x="181" y="84.5">5</text>
<text x="181" y="86.4">7</text>
<text x="181" y="88.4">9</text>
<text x="190.5" y="84.5">6</text>
<text x="190.5" y="86.4">8</text>
<text x="190.5" y="88.4">10</text>
<text x="223.5" y="84.5">5</text>
<text x="223.5" y="86.4">7</text>
<text x="223.5" y="88.4">9</text>
<text x="233" y="84.5">6</text>
<text x="233" y="86.4">8</text>
<text x="233" y="88.4">10</text>
<text x="180.1" y="90.3">11</text>
<text x="180.1" y="92.2">13</text>
<text x="180.1" y="94.1">15</text>
<text x="190.5" y="90.3">12</text>
<text x="190.5" y="92.2">14</text>
<text x="190.5" y="94.1">16</text>
<text x="222.5" y="90.3">11</text>
<text x="222.5" y="92.2">13</text>
<text x="222.5" y="94.1">15</text>
<text x="233" y="90.3">12</text>
<text x="233" y="92.2">14</text>
<text x="233" y="94.1">16</text>
<text x="180.1" y="96.1">17</text>
<text x="180.1" y="98">19</text>
<text x="190.5" y="96.1">18</text>
<text x="190.5" y="98">20</text>
<text x="222.5" y="96.1">17</text>
<text x="222.5" y="98">19</text>
<text x="233" y="96.1">18</text>
<text x="233" y="98">20</text>
<text x="14.9" y="148.2">5</text>
<text x="14.9" y="146.3">6</text>
<text x="74.7" y="148.2">2</text>
<text x="97.9" y="148.2">3</text>
<text x="14.9" y="156">1</text>
<text x="14.9" y="154">2</text>
<text x="14.9" y="152.1">3</text>
<text x="14.9" y="150.2">4</text>
<text x="59.4" y="150.2">3</text>
<text x="67.1" y="154.8" transform="rotate(-90 67.1 154.8)">1</text>
<text x="74.7" y="150.2">4</text>
<text x="97.9" y="152.1">1</text>
<text x="97.9" y="150.2">2</text>
<text x="231.2" y="152.1">1</text>
<text x="231.2" y="154">2</text>
<text x="267.9" y="152.1">1</text>
<text x="267.9" y="154">2</text>
<text x="223.9" y="175.3">Title</text>
<text x="223.9" y="181.1">Size</text>
<text x="225.8" y="183">B</text>
<text x="231.6" y="181.1">Document Number</text>
<text x="231.6" y="183">&lt;Doc&gt;</text>
<text x="287.6" y="181.1">Rev</text>
<text x="223.9" y="186.9">Date:</text>
<text x="234" y="186.9">Friday, October 16, 2015</text>
<text x="262.5" y="186.9">Sheet</text>
<text x="272.2" y="186.9">1</text>
<text x="277.9" y="186.9">of</text>
<text x="283.7" y="186.9">1</text>
</g>
<g font-size="1.7" fill="#f00">
<text x="253.3" y="17">SWC</text>
<text x="282.2" y="17">DGND</text>
<text x="201.1" y="20.9">RXD</text>
<text x="253.3" y="20.9">SWD</text>
<text x="253.3" y="22.8">VCC</text>
<text x="253.3" y="18.9">RSTN</text>
<text x="282.2" y="18.9">VCC</text>
<text x="168.3" y="26.6">TXD</text>
<text x="282.2" y="24.7">DGND</text>
<text x="199.2" y="34.4">VCC_UART</text>
<text x="206.9" y="30.5">RXD</text>
<text x="206.9" y="32.4">TXD</text>
<text x="230.1" y="32.4">PD6</text>
<text x="230.1" y="30.5">PD5</text>
<text x="214.3" y="38.1">J9 1-2 3-4:MCU-PC</text>
<text x="217.1" y="39.9">1-3:PC_LOOP</text>
<text x="217.1" y="41.8">2-4:MCU_LOOP</text>
<text x="17.7" y="45.9">DM</text>
<text x="17.7" y="44">DP</text>
<text x="17.7" y="42.1">RSTN</text>
<text x="24.7" y="47.9">VCC</text>
<text x="25.1" y="45.9">PD3</text>
<text x="25.5" y="44">PD2</text>
<text x="25.5" y="42.1">PC6</text>
<text x="85.3" y="47.9">PC0</text>
<text x="85.3" y="44">PC4</text>
<text x="85.3" y="42.1">PC5</text>
<text x="85.3" y="45.9">PC1</text>
<text x="17.7" y="51.7">OSC1</text>
<text x="17.7" y="53.7">OSC2</text>
<text x="24.5" y="49.8">DGND</text>
<text x="25.5" y="51.7">PB6</text>
<text x="25.5" y="53.7">PB7</text>
<text x="85.1" y="53.7">PB5</text>
<text x="85.3" y="49.8">PE0</text>
<text x="85.3" y="51.7">PE2</text>
<text x="91.1" y="49.8">SWD</text>
<text x="91.1" y="51.7">SWC</text>
<text x="25.5" y="55.6">PD5</text>
<text x="25.5" y="59.5">PD7</text>
<text x="25.5" y="57.5">PD6</text>
<text x="85.1" y="55.6">PB4</text>
<text x="85.1" y="57.5">PB3</text>
<text x="85.3" y="59.5">PB0</text>
<text x="1.9" y="61.3">此电容必须靠近</text>
<text x="1.9" y="63.1">MCU,容值2.2uF-</text>
<text x="1.9" y="65">4.7uF效果最佳</text>
<text x="98.5" y="61.3">SWD调试时去掉</text>
<text x="98.5" y="63.1">此电容</text>
<text x="170.2" y="80.7">PC6</text>
<text x="170.2" y="82.6">PD2</text>
<text x="241.7" y="80.7">PC5</text>
<text x="241.7" y="82.6">PC4</text>
<text x="170.2" y="84.5">PD3</text>
<text x="170.2" y="86.5">VCC</text>
<text x="170.2" y="88.4">DGND</text>
<text x="241.7" y="84.5">PC1</text>
<text x="241.7" y="86.5">PC0</text>
<text x="241.7" y="88.4">PE0</text>
<text x="170.2" y="90.3">PB6</text>
<text x="170.2" y="92.3">PB7</text>
<text x="170.2" y="94.2">PD5</text>
<text x="241.4" y="92.3">PB5</text>
<text x="241.4" y="94.2">PB4</text>
<text x="241.7" y="90.3">PE2</text>
<text x="19.7" y="100">OSC1</text>
<text x="29.3" y="100">OSC2</text>
<text x="170.2" y="96.1">PD6</text>
<text x="170.2" y="98.1">PD7</text>
<text x="241.4" y="96.1">PB3</text>
<text x="241.7" y="98.1">PB0</text>
<text x="4.2" y="125.1">VCC_VAR R1</text>
<text x="33.2" y="125.1">DGND</text>
<text x="243.6" y="125.1">VCC</text>
<text x="259" y="125.1">RSTN</text>
<text x="87.2" y="132.8">VCC_UART</text>
<text x="145.1" y="146.3">DP1</text>
<text x="145.1" y="148.3">DM1</text>
<text x="179.9" y="146.3">DP</text>
<text x="179.9" y="148.3">DM</text>
<text x="21.6" y="154.1">DM1</text>
<text x="21.6" y="152.1">DP1</text>
<text x="44.8" y="150.2">DC_IN</text>
<text x="79.5" y="150.2">VCC_VAR</text>
<text x="106.5" y="150.2">VCC</text>
<text x="255.2" y="154.1">VCC</text>
<text x="152.9" y="157.9">VCC</text>
</g>
<g font-size="1.7" fill="#004080">
<text x="180.5" y="22.1">R1IN</text>
<text x="180.5" y="24">R2IN</text>
<text x="188" y="22.1">R1OUT</text>
<text x="188" y="24">R2OUT</text>
<text x="263.5" y="18.2">SWC</text>
<text x="263.5" y="20.1">RSTN</text>
<text x="263.5" y="22.1">SWD</text>
<text x="263.5" y="24">Vsupply</text>
<text x="270.7" y="20.1">VTref</text>
<text x="271.2" y="18.2">GND</text>
<text x="272.5" y="22.1">NC</text>
<text x="272.5" y="24">NC</text>
<text x="180.5" y="27.8">T1IN</text>
<text x="180.5" y="29.8">T2IN</text>
<text x="188.2" y="27.8">T1OUT</text>
<text x="188.2" y="29.8">T2OUT</text>
<text x="263.5" y="25.9">NC</text>
<text x="271.2" y="25.9">GND</text>
<text x="180.5" y="33.6">C1+</text>
<text x="180.5" y="35.6">C1-</text>
<text x="190.3" y="35.6">VCC</text>
<text x="180.5" y="37.5">C2+</text>
<text x="180.5" y="39.4">C2-</text>
<text x="180.5" y="41.4">V+</text>
<text x="190.1" y="37.5">GND</text>
<text x="35.7" y="43.3">RESETN/PC6</text>
<text x="35.7" y="45.2">INT0/PD2</text>
<text x="35.7" y="47.1">INT1/PD3</text>
<text x="65.7" y="45.2">PC4/ADC4/SDA</text>
<text x="65.8" y="43.3">PC5/ADC5/SCL</text>
<text x="69.7" y="47.1">PC1/ADC1</text>
<text x="180.5" y="43.3">V-</text>
<text x="35.7" y="49.1">VCC</text>
<text x="35.7" y="51">GND</text>
<text x="35.7" y="52.9">OSC1/PB6</text>
<text x="54.6" y="51">PE2/ADC7/ACIN3/VREF/SWD</text>
<text x="59.7" y="52.9">PE0/ADC6/ACIN2/SWC</text>
<text x="64.5" y="49.1">PC0/ADC0/OC0A</text>
<text x="35.7" y="54.9">OSC2/PB7</text>
<text x="35.7" y="56.8">CLKO/OC0B/T1/RXD/PD5</text>
<text x="35.7" y="58.7">OC0A/ACIN0/TXD/PD6</text>
<text x="59.7" y="58.7">PB3/MOSI/OC1B/OC2A</text>
<text x="65.1" y="56.8">PB4/OPA2/MISO</text>
<text x="65.8" y="54.9">PB5/OPA3/SCK</text>
<text x="35.7" y="60.7">ACIN1/OPA0/PD7</text>
<text x="55.3" y="60.7">PB0/OPA1/ICP1/OC1A/SPSS</text>
<text x="7" y="149.4">SHELL</text>
<text x="7" y="147.5">SHELL</text>
<text x="69.9" y="149.4">VO</text>
<text x="8.6" y="151.4">GND</text>
<text x="9.9" y="155.2">DM</text>
<text x="10.1" y="153.3">DP</text>
<text x="62.7" y="151.4">VI</text>
<text x="68.4" y="151.5" transform="rotate(-90 68.4 151.5)">ADJ</text>
<text x="71" y="151.4">G</text>
<text x="7.8" y="157.2">VBUS</text>
</g>
<text font-size="1.7" fill="#00f" x="48.3" y="154.1">+</text>
<text font-size="1.7" fill="#008000" x="289.5" y="183">v1.0</text>
</svg>
